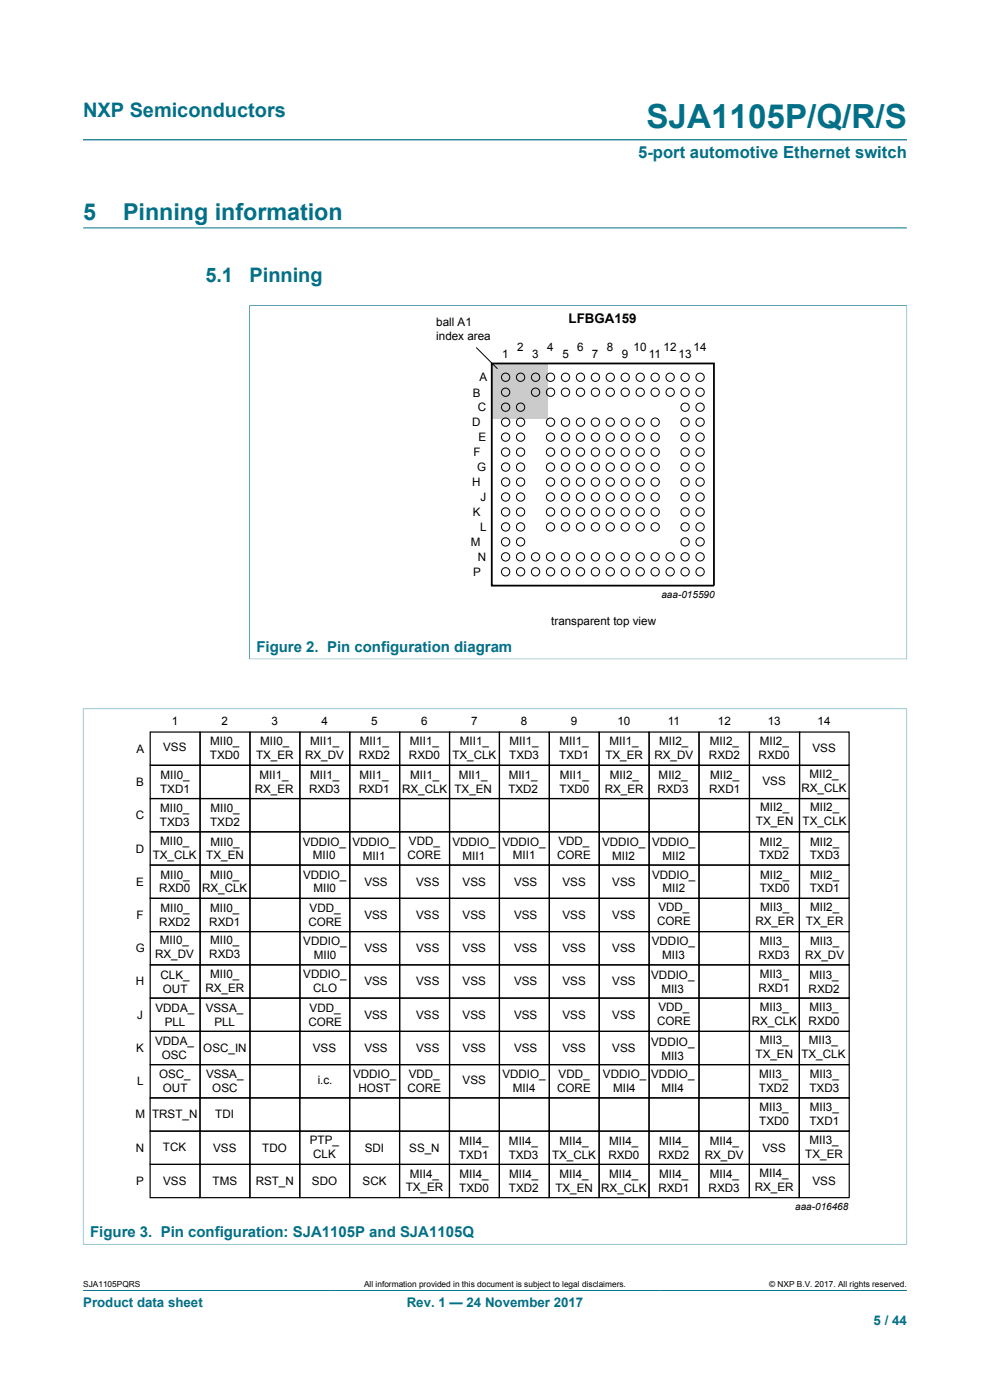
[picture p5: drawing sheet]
<svg xmlns="http://www.w3.org/2000/svg" width="210mm" height="297mm" viewBox="0 0 210 297" stroke-linecap="round" stroke-linejoin="round" font-family="sans-serif">
<path d="M17.6 29.7h174.8M17.6 48.3h174.8M52.8 64.8h139.6M52.9 64.7v75.2M192.4 64.7v75.2M52.8 139.8h139.6M17.6 273.8h174.8" fill="none" stroke="#007088" stroke-width=".21"/>
<path d="M104.3 77.1h11.8v11.8h-11.8z" fill="#cbcbcb"/>
<path d="M104.3 77.1h47.1v47.1h-47.1z" fill="none" stroke="#000" stroke-width=".38"/>
<g fill="none" stroke="#000" stroke-width=".21">
<path d="M101 73.7l4.5 4.5"/>
<circle cx="107.2" cy="95.9" r=".88"/>
<circle cx="107.2" cy="86.4" r=".88"/>
<circle cx="107.2" cy="92.7" r=".88"/>
<circle cx="107.2" cy="89.6" r=".88"/>
<circle cx="107.2" cy="80" r=".88"/>
<circle cx="107.2" cy="83.2" r=".88"/>
<circle cx="107.3" cy="99.1" r=".88"/>
<circle cx="110.4" cy="89.6" r=".88"/>
<circle cx="110.4" cy="86.4" r=".88"/>
<circle cx="110.4" cy="80" r=".88"/>
<circle cx="110.4" cy="92.7" r=".88"/>
<circle cx="110.4" cy="95.9" r=".88"/>
<circle cx="110.4" cy="99.1" r=".88"/>
<circle cx="113.6" cy="83.2" r=".88"/>
<circle cx="113.6" cy="80" r=".88"/>
<circle cx="116.8" cy="80" r=".88"/>
<circle cx="116.8" cy="83.2" r=".88"/>
<circle cx="116.8" cy="89.6" r=".88"/>
<circle cx="116.8" cy="95.9" r=".88"/>
<circle cx="116.8" cy="92.7" r=".88"/>
<circle cx="116.8" cy="99.1" r=".88"/>
<circle cx="120" cy="83.2" r=".88"/>
<circle cx="120" cy="80" r=".88"/>
<circle cx="120" cy="95.9" r=".88"/>
<circle cx="120" cy="89.6" r=".88"/>
<circle cx="120" cy="92.7" r=".88"/>
<circle cx="120" cy="99.1" r=".88"/>
<circle cx="123.1" cy="95.9" r=".88"/>
<circle cx="123.1" cy="89.6" r=".88"/>
<circle cx="123.1" cy="83.2" r=".88"/>
<circle cx="123.1" cy="92.7" r=".88"/>
<circle cx="123.1" cy="80" r=".88"/>
<circle cx="123.1" cy="99.1" r=".88"/>
<circle cx="126.3" cy="95.9" r=".88"/>
<circle cx="126.3" cy="83.2" r=".88"/>
<circle cx="126.3" cy="89.6" r=".88"/>
<circle cx="126.3" cy="92.7" r=".88"/>
<circle cx="126.3" cy="80" r=".88"/>
<circle cx="126.3" cy="99.1" r=".88"/>
<circle cx="129.5" cy="92.7" r=".88"/>
<circle cx="129.5" cy="95.9" r=".88"/>
<circle cx="129.5" cy="89.6" r=".88"/>
<circle cx="129.5" cy="99.1" r=".88"/>
<circle cx="129.5" cy="80" r=".88"/>
<circle cx="129.5" cy="83.2" r=".88"/>
<circle cx="132.6" cy="95.9" r=".88"/>
<circle cx="132.6" cy="89.6" r=".88"/>
<circle cx="132.6" cy="92.7" r=".88"/>
<circle cx="132.6" cy="99.1" r=".88"/>
<circle cx="132.6" cy="83.2" r=".88"/>
<circle cx="132.6" cy="80" r=".88"/>
<circle cx="135.8" cy="89.6" r=".88"/>
<circle cx="135.8" cy="95.9" r=".88"/>
<circle cx="135.8" cy="92.7" r=".88"/>
<circle cx="135.8" cy="99.1" r=".88"/>
<circle cx="135.8" cy="83.2" r=".88"/>
<circle cx="135.8" cy="80" r=".88"/>
<circle cx="139" cy="89.6" r=".88"/>
<circle cx="139" cy="95.9" r=".88"/>
<circle cx="139" cy="92.7" r=".88"/>
<circle cx="139" cy="99.1" r=".88"/>
<circle cx="139" cy="83.2" r=".88"/>
<circle cx="139" cy="80" r=".88"/>
<circle cx="142.2" cy="83.2" r=".88"/>
<circle cx="142.2" cy="80" r=".88"/>
<circle cx="145.3" cy="99.1" r=".88"/>
<circle cx="145.3" cy="95.9" r=".88"/>
<circle cx="145.3" cy="92.7" r=".88"/>
<circle cx="145.3" cy="89.6" r=".88"/>
<circle cx="145.3" cy="83.2" r=".88"/>
<circle cx="145.3" cy="80" r=".88"/>
<circle cx="145.3" cy="86.4" r=".88"/>
<circle cx="148.5" cy="99.1" r=".88"/>
<circle cx="148.5" cy="80" r=".88"/>
<circle cx="148.5" cy="86.4" r=".88"/>
<circle cx="148.5" cy="95.9" r=".88"/>
<circle cx="148.5" cy="92.7" r=".88"/>
<circle cx="148.5" cy="89.6" r=".88"/>
<circle cx="148.5" cy="83.2" r=".88"/>
<circle cx="107.2" cy="115" r=".88"/>
<circle cx="107.2" cy="108.6" r=".88"/>
<circle cx="107.2" cy="118.1" r=".88"/>
<circle cx="107.2" cy="111.8" r=".88"/>
<circle cx="107.2" cy="105.4" r=".88"/>
<circle cx="107.3" cy="102.3" r=".88"/>
<circle cx="110.4" cy="118.1" r=".88"/>
<circle cx="110.4" cy="108.6" r=".88"/>
<circle cx="110.4" cy="115" r=".88"/>
<circle cx="110.4" cy="105.4" r=".88"/>
<circle cx="110.4" cy="111.8" r=".88"/>
<circle cx="110.4" cy="102.3" r=".88"/>
<circle cx="113.6" cy="118.1" r=".88"/>
<circle cx="116.8" cy="111.8" r=".88"/>
<circle cx="116.8" cy="102.3" r=".88"/>
<circle cx="116.8" cy="105.4" r=".88"/>
<circle cx="116.8" cy="118.1" r=".88"/>
<circle cx="116.8" cy="108.6" r=".88"/>
<circle cx="120" cy="111.8" r=".88"/>
<circle cx="120" cy="102.3" r=".88"/>
<circle cx="120" cy="105.4" r=".88"/>
<circle cx="120" cy="118.1" r=".88"/>
<circle cx="120" cy="108.6" r=".88"/>
<circle cx="123.1" cy="111.8" r=".88"/>
<circle cx="123.1" cy="105.4" r=".88"/>
<circle cx="123.1" cy="102.3" r=".88"/>
<circle cx="123.1" cy="108.6" r=".88"/>
<circle cx="123.1" cy="118.1" r=".88"/>
<circle cx="126.3" cy="111.8" r=".88"/>
<circle cx="126.3" cy="105.4" r=".88"/>
<circle cx="126.3" cy="108.6" r=".88"/>
<circle cx="126.3" cy="102.3" r=".88"/>
<circle cx="126.3" cy="118.1" r=".88"/>
<circle cx="129.5" cy="108.6" r=".88"/>
<circle cx="129.5" cy="105.4" r=".88"/>
<circle cx="129.5" cy="102.3" r=".88"/>
<circle cx="129.5" cy="111.8" r=".88"/>
<circle cx="129.5" cy="118.1" r=".88"/>
<circle cx="132.6" cy="108.6" r=".88"/>
<circle cx="132.6" cy="102.3" r=".88"/>
<circle cx="132.6" cy="105.4" r=".88"/>
<circle cx="132.6" cy="111.8" r=".88"/>
<circle cx="132.6" cy="118.1" r=".88"/>
<circle cx="135.8" cy="102.3" r=".88"/>
<circle cx="135.8" cy="108.6" r=".88"/>
<circle cx="135.8" cy="105.4" r=".88"/>
<circle cx="135.8" cy="111.8" r=".88"/>
<circle cx="135.8" cy="118.1" r=".88"/>
<circle cx="139" cy="105.4" r=".88"/>
<circle cx="139" cy="102.3" r=".88"/>
<circle cx="139" cy="108.6" r=".88"/>
<circle cx="139" cy="111.8" r=".88"/>
<circle cx="139" cy="118.1" r=".88"/>
<circle cx="142.2" cy="118.1" r=".88"/>
<circle cx="145.3" cy="102.3" r=".88"/>
<circle cx="145.3" cy="108.6" r=".88"/>
<circle cx="145.3" cy="115" r=".88"/>
<circle cx="145.3" cy="118.1" r=".88"/>
<circle cx="145.3" cy="105.4" r=".88"/>
<circle cx="145.3" cy="111.8" r=".88"/>
<circle cx="148.5" cy="102.3" r=".88"/>
<circle cx="148.5" cy="111.8" r=".88"/>
<circle cx="148.5" cy="118.1" r=".88"/>
<circle cx="148.5" cy="108.6" r=".88"/>
<circle cx="148.5" cy="105.4" r=".88"/>
<circle cx="148.5" cy="115" r=".88"/>
<circle cx="107.3" cy="121.3" r=".88"/>
<circle cx="110.4" cy="121.3" r=".88"/>
<circle cx="113.6" cy="121.3" r=".88"/>
<circle cx="116.8" cy="121.3" r=".88"/>
<circle cx="120" cy="121.3" r=".88"/>
<circle cx="123.1" cy="121.3" r=".88"/>
<circle cx="126.3" cy="121.3" r=".88"/>
<circle cx="129.5" cy="121.3" r=".88"/>
<circle cx="132.6" cy="121.3" r=".88"/>
<circle cx="135.8" cy="121.3" r=".88"/>
<circle cx="139" cy="121.3" r=".88"/>
<circle cx="142.2" cy="121.3" r=".88"/>
<circle cx="145.3" cy="121.3" r=".88"/>
<circle cx="148.5" cy="121.3" r=".88"/>
</g>
<path d="M17.6 150.4h174.8M17.6 150.3v113.7M192.4 150.3v113.7M17.6 264h174.8" fill="none" stroke="#007088" stroke-width=".21"/>
<g fill="none" stroke="#000" stroke-width=".25">
<path d="M31.9 155.3h10.5v7.1h-10.5zM42.4 155.3h10.6v7.1h-10.6zM53 155.3h10.6v7.1h-10.6zM63.6 155.3h10.6v7.1h-10.6zM74.2 155.3h10.6v7.1h-10.6zM84.8 155.3h10.6v7.1h-10.6zM95.4 155.3h10.5v7.1h-10.5zM105.9 155.3h10.6v7.1h-10.6zM116.5 155.3h10.6v7.1h-10.6zM127.1 155.3h10.6v7.1h-10.6zM137.7 155.3h10.6v7.1h-10.6zM148.3 155.3h10.7v7.1h-10.7z"/>
<path d="M159 155.3h10.6v7.1h-10.6zM169.6 155.3h10.5v7.1h-10.5zM31.9 162.4h10.5v7h-10.5zM31.9 169.4h10.5v7.1h-10.5zM31.9 176.5h10.5v7h-10.5zM42.4 162.4h10.6v7h-10.6zM42.4 169.4h10.6v7.1h-10.6zM42.4 176.5h10.6v7h-10.6zM53 169.4h10.6v7.1h-10.6zM53 176.5h10.6v7h-10.6zM53 162.4h10.6v7h-10.6zM63.6 162.4h10.6v7h-10.6z"/>
<path d="M63.6 169.4h10.6v7.1h-10.6zM63.6 176.5h10.6v7h-10.6zM74.2 162.4h10.6v7h-10.6zM74.2 169.4h10.6v7.1h-10.6zM74.2 176.5h10.6v7h-10.6zM84.8 162.4h10.6v7h-10.6zM84.8 169.4h10.6v7.1h-10.6zM84.8 176.5h10.6v7h-10.6zM95.4 162.4h10.5v7h-10.5zM95.4 169.4h10.5v7.1h-10.5zM95.4 176.5h10.5v7h-10.5zM105.9 162.4h10.6v7h-10.6z"/>
<path d="M105.9 169.4h10.6v7.1h-10.6zM105.9 176.5h10.6v7h-10.6zM116.5 162.4h10.6v7h-10.6zM116.5 169.4h10.6v7.1h-10.6zM116.5 176.5h10.6v7h-10.6zM127.1 162.4h10.6v7h-10.6zM127.1 169.4h10.6v7.1h-10.6zM127.1 176.5h10.6v7h-10.6zM137.7 162.4h10.6v7h-10.6zM137.7 169.4h10.6v7.1h-10.6zM137.7 176.5h10.6v7h-10.6zM148.3 176.5h10.7v7h-10.7z"/>
<path d="M148.3 162.4h10.7v7h-10.7zM148.3 169.4h10.7v7.1h-10.7zM159 162.4h10.6v7h-10.6zM159 169.4h10.6v7.1h-10.6zM159 176.5h10.6v7h-10.6zM169.6 169.4h10.5v7.1h-10.5zM169.6 176.5h10.5v7h-10.5zM169.6 162.4h10.5v7h-10.5zM31.9 183.5h10.5v7.1h-10.5zM31.9 190.6h10.5v7h-10.5zM31.9 197.6h10.6v7.1h-10.6zM42.4 183.5h10.6v7.1h-10.6z"/>
<path d="M42.4 190.6h10.6v7h-10.6zM42.4 197.6h10.6v7.1h-10.6zM53 183.5h10.6v7.1h-10.6zM53 190.6h10.6v7h-10.6zM53 197.6h10.6v7.1h-10.6zM63.6 183.5h10.6v7.1h-10.6zM63.6 190.6h10.6v7h-10.6zM63.6 197.7h10.6v7h-10.6zM74.2 183.5h10.6v7.1h-10.6zM74.2 190.6h10.6v7h-10.6zM74.2 197.6h10.6v7.1h-10.6zM84.8 183.5h10.6v7.1h-10.6z"/>
<path d="M84.8 190.6h10.6v7h-10.6zM84.8 197.6h10.6v7.1h-10.6zM95.4 183.5h10.5v7.1h-10.5zM95.4 190.6h10.5v7h-10.5zM95.4 197.6h10.5v7.1h-10.5zM105.9 183.5h10.6v7.1h-10.6zM105.9 190.6h10.6v7h-10.6zM105.9 197.6h10.6v7.1h-10.6zM116.5 183.5h10.6v7.1h-10.6zM116.5 190.6h10.6v7h-10.6zM116.5 197.6h10.6v7.1h-10.6zM127.1 183.5h10.6v7.1h-10.6z"/>
<path d="M127.1 190.6h10.6v7h-10.6zM127.1 197.6h10.6v7.1h-10.6zM137.7 190.6h10.6v7h-10.6zM137.7 183.5h10.6v7.1h-10.6zM137.7 197.6h10.6v7.1h-10.6zM148.3 183.5h10.7v7.1h-10.7zM148.3 190.6h10.7v7h-10.7zM148.3 197.6h10.7v7.1h-10.7zM159 197.6h10.6v7.1h-10.6zM159 183.5h10.6v7.1h-10.6zM159 190.6h10.6v7h-10.6zM169.6 190.6h10.5v7h-10.5z"/>
<path d="M169.6 197.6h10.5v7.1h-10.5zM169.6 183.5h10.5v7.1h-10.5zM31.9 204.7h10.5v7h-10.5zM31.9 211.7h10.5v7.1h-10.5zM31.9 218.8h10.5v7.1h-10.5zM42.4 204.7h10.6v7h-10.6zM42.4 211.7h10.6v7.1h-10.6zM42.4 218.8h10.6v7.1h-10.6zM53 204.7h10.6v7h-10.6zM53 211.7h10.6v7.1h-10.6zM53 218.8h10.6v7.1h-10.6zM63.6 218.8h10.6v7.1h-10.6z"/>
<path d="M63.6 211.7h10.6v7.1h-10.6zM63.6 204.7h10.6v7h-10.6zM74.2 211.7h10.6v7.1h-10.6zM74.2 218.8h10.6v7.1h-10.6zM74.2 204.7h10.6v7h-10.6zM84.8 204.7h10.6v7h-10.6zM84.8 211.7h10.6v7.1h-10.6zM84.8 218.8h10.6v7.1h-10.6zM95.4 204.7h10.5v7h-10.5zM95.4 211.7h10.5v7.1h-10.5zM95.4 218.8h10.5v7.1h-10.5zM105.9 204.7h10.6v7h-10.6z"/>
<path d="M105.9 211.7h10.6v7.1h-10.6zM105.9 218.8h10.6v7.1h-10.6zM116.5 204.7h10.6v7h-10.6zM116.5 211.7h10.6v7.1h-10.6zM116.5 218.8h10.6v7.1h-10.6zM127.1 218.8h10.6v7.1h-10.6zM127.1 204.7h10.6v7h-10.6zM127.1 211.7h10.6v7.1h-10.6zM137.7 218.8h10.6v7.1h-10.6zM137.7 204.7h10.6v7h-10.6zM137.7 211.7h10.6v7.1h-10.6zM148.3 204.7h10.7v7h-10.7z"/>
<path d="M148.3 211.7h10.7v7.1h-10.7zM148.3 218.8h10.7v7.1h-10.7zM159 204.7h10.6v7h-10.6zM159 211.7h10.6v7.1h-10.6zM159 218.8h10.6v7.1h-10.6zM169.6 204.7h10.5v7h-10.5zM169.6 211.7h10.5v7.1h-10.5zM169.6 218.8h10.5v7.1h-10.5zM31.8 240h10.6v7h-10.6zM31.8 232.9h10.6v7.1h-10.6zM31.9 225.9h10.5v7h-10.5zM42.4 240h10.6v7h-10.6z"/>
<path d="M42.4 232.9h10.6v7.1h-10.6zM42.4 225.9h10.6v7h-10.6zM53 232.9h10.6v7.1h-10.6zM53 240h10.6v7h-10.6zM53 225.9h10.6v7h-10.6zM63.6 232.9h10.6v7.1h-10.6zM63.6 240h10.6v7h-10.6zM63.6 225.9h10.6v7h-10.6zM74.2 232.9h10.6v7.1h-10.6zM74.2 240h10.6v7h-10.6zM74.2 225.9h10.6v7h-10.6zM84.8 232.9h10.5v7.1h-10.5z"/>
<path d="M84.8 240h10.5v7h-10.5zM84.8 225.9h10.6v7h-10.6zM95.3 232.9h10.6v7.1h-10.6zM95.3 240h10.6v7h-10.6zM95.4 225.9h10.5v7h-10.5zM105.9 232.9h10.6v7.1h-10.6zM105.9 240h10.6v7h-10.6zM105.9 225.9h10.6v7h-10.6zM116.5 232.9h10.6v7.1h-10.6zM116.5 240h10.6v7h-10.6zM116.5 225.9h10.6v7h-10.6zM127.1 240h10.6v7h-10.6z"/>
<path d="M127.1 232.9h10.6v7.1h-10.6zM127.1 225.9h10.6v7h-10.6zM137.7 240h10.6v7h-10.6zM137.7 232.9h10.6v7.1h-10.6zM137.7 225.9h10.6v7h-10.6zM148.3 232.9h10.7v7.1h-10.7zM148.3 240h10.7v7h-10.7zM148.3 225.9h10.7v7h-10.7zM159 240h10.5v7h-10.5zM159 232.9h10.5v7.1h-10.5zM159 225.9h10.6v7h-10.6zM169.5 240h10.6v7h-10.6z"/>
<path d="M169.5 232.9h10.6v7.1h-10.6zM169.6 225.9h10.5v7h-10.5zM31.8 247h10.6v7.1h-10.6zM42.4 247h10.6v7.1h-10.6zM53 247h10.6v7.1h-10.6zM63.6 247h10.6v7.1h-10.6zM74.2 247h10.6v7.1h-10.6zM84.8 247h10.5v7.1h-10.5zM95.3 247h10.6v7.1h-10.6zM105.9 247h10.6v7.1h-10.6zM116.5 247h10.6v7.1h-10.6zM127.1 247h10.6v7.1h-10.6z"/>
<path d="M137.7 247h10.6v7.1h-10.6zM148.3 247h10.7v7.1h-10.7zM159 247h10.5v7.1h-10.5zM169.5 247h10.6v7.1h-10.6z"/>
</g>
<text font-size="7.1" fill="#007088" x="137.1" y="27.2">SJA1105P/Q/R/S</text>
<g font-size="4.9" fill="#007088">
<text x="17.6" y="46.6">5</text>
<text x="26.1" y="46.6">Pinning information</text>
</g>
<g font-size="4.2" fill="#007088">
<text x="17.6" y="24.8">NXP Semiconductors</text>
<text x="43.6" y="59.8">5.1</text>
<text x="52.9" y="59.8">Pinning</text>
</g>
<text font-size="3.5" fill="#007088" x="135.4" y="33.5">5-port automotive Ethernet switch</text>
<g font-size="3.2" fill="#007088">
<text x="54.4" y="138.3">Figure 2. Pin configuration diagram</text>
<text x="19.1" y="262.4">Figure 3. Pin configuration: SJA1105P and SJA1105Q</text>
</g>
<text font-size="2.8" x="120.6" y="68.6">LFBGA159</text>
<g font-size="2.8" fill="#007088">
<text x="17.6" y="277.3">Product data sheet</text>
<text x="86.3" y="277.3">Rev. 1 — 24 November 2017</text>
<text x="185.3" y="281">5 / 44</text>
</g>
<g font-size="2.5">
<text x="92.5" y="69.2">ball A1</text>
<text x="92.5" y="72.1">index area</text>
<text x="106.5" y="76">1</text>
<text x="109.7" y="74.5">2</text>
<text x="112.9" y="76">3</text>
<text x="116" y="74.5">4</text>
<text x="119.3" y="76">5</text>
<text x="122.5" y="74.5">6</text>
<text x="125.6" y="76">7</text>
<text x="128.7" y="74.5">8</text>
<text x="131.9" y="76">9</text>
<text x="134.4" y="74.5">10</text>
<text x="137.6" y="76">11</text>
<text x="140.7" y="74.5">12</text>
<text x="143.9" y="76">13</text>
<text x="147.1" y="74.5">14</text>
<text x="101.7" y="80.8">A</text>
<text x="100.3" y="84.1">B</text>
<text x="101.4" y="87.2">C</text>
<text x="100.2" y="90.5">D</text>
<text x="101.5" y="93.5">E</text>
<text x="100.4" y="96.8">F</text>
<text x="101.2" y="99.9">G</text>
<text x="100.2" y="103.2">H</text>
<text x="101.9" y="106.2">J</text>
<text x="100.3" y="109.5">K</text>
<text x="101.9" y="112.6">L</text>
<text x="99.9" y="115.9">M</text>
<text x="101.4" y="118.9">N</text>
<text x="100.4" y="122.2">P</text>
<text x="116.9" y="132.5">transparent top view</text>
<text x="36.5" y="153.9">1</text>
<text x="47" y="153.9">2</text>
<text x="57.6" y="153.9">3</text>
<text x="68.2" y="153.9">4</text>
<text x="78.8" y="153.9">5</text>
<text x="89.4" y="153.9">6</text>
<text x="100" y="153.9">7</text>
<text x="110.5" y="153.9">8</text>
<text x="121.1" y="153.9">9</text>
<text x="131" y="153.9">10</text>
<text x="141.7" y="153.9">11</text>
<text x="152.3" y="153.9">12</text>
<text x="162.9" y="153.9">13</text>
<text x="173.4" y="153.9">14</text>
<text x="29" y="159.7">A</text>
<text x="34.6" y="159.4">VSS</text>
<text x="44.5" y="160.9">TXD0</text>
<text x="44.6" y="158">MII0_</text>
<text x="54.3" y="160.9">TX_ER</text>
<text x="55.2" y="158">MII0_</text>
<text x="64.7" y="160.9">RX_DV</text>
<text x="65.8" y="158">MII1_</text>
<text x="76.1" y="160.9">RXD2</text>
<text x="76.3" y="158">MII1_</text>
<text x="86.8" y="160.9">RXD0</text>
<text x="86.9" y="158">MII1_</text>
<text x="96" y="160.9">TX_CLK</text>
<text x="97.5" y="158">MII1_</text>
<text x="108" y="160.9">TXD3</text>
<text x="108.1" y="158">MII1_</text>
<text x="118.6" y="160.9">TXD1</text>
<text x="118.7" y="158">MII1_</text>
<text x="128.4" y="160.9">TX_ER</text>
<text x="129.3" y="158">MII1_</text>
<text x="138.8" y="160.9">RX_DV</text>
<text x="139.8" y="158">MII2_</text>
<text x="150.4" y="160.9">RXD2</text>
<text x="150.6" y="158">MII2_</text>
<text x="160.9" y="160.9">RXD0</text>
<text x="161.2" y="158">MII2_</text>
<text x="172.4" y="159.5">VSS</text>
<text x="28.9" y="166.7">B</text>
<text x="34" y="165.2">MII0_</text>
<text x="55.1" y="165.2">MII1_</text>
<text x="65.8" y="165.2">MII1_</text>
<text x="76.3" y="165.2">MII1_</text>
<text x="87" y="165.2">MII1_</text>
<text x="97.3" y="165.2">MII1_</text>
<text x="107.9" y="165.3">MII1_</text>
<text x="118.8" y="165.2">MII1_</text>
<text x="129.4" y="165.2">MII2_</text>
<text x="139.7" y="165.2">MII2_</text>
<text x="150.6" y="165.2">MII2_</text>
<text x="161.7" y="166.5">VSS</text>
<text x="170" y="168">RX_CLK</text>
<text x="171.7" y="165">MII2_</text>
<text x="28.8" y="173.7">C</text>
<text x="34" y="168.2">TXD1</text>
<text x="34" y="172.3">MII0_</text>
<text x="44.7" y="172.3">MII0_</text>
<text x="54.1" y="168.2">RX_ER</text>
<text x="65.5" y="168.2">RXD3</text>
<text x="76.1" y="168.2">RXD1</text>
<text x="85.3" y="168.2">RX_CLK</text>
<text x="96.4" y="168.2">TX_EN</text>
<text x="107.8" y="168.3">TXD2</text>
<text x="118.7" y="168.2">TXD0</text>
<text x="128.3" y="168.2">RX_ER</text>
<text x="139.5" y="168.2">RXD3</text>
<text x="150.4" y="168.2">RXD1</text>
<text x="161.2" y="172.1">MII2_</text>
<text x="171.8" y="172.1">MII2_</text>
<text x="33.9" y="175.2">TXD3</text>
<text x="34" y="179.3">MII0_</text>
<text x="44.6" y="175.3">TXD2</text>
<text x="44.7" y="179.4">MII0_</text>
<text x="64.2" y="179.4">VDDIO_</text>
<text x="74.8" y="179.5">VDDIO_</text>
<text x="86.8" y="179.3">VDD_</text>
<text x="96" y="179.5">VDDIO_</text>
<text x="106.6" y="179.4">VDDIO_</text>
<text x="118.4" y="179.3">VDD_</text>
<text x="127.7" y="179.5">VDDIO_</text>
<text x="138.3" y="179.5">VDDIO_</text>
<text x="160.4" y="175">TX_EN</text>
<text x="161.2" y="179.4">MII2_</text>
<text x="170.3" y="175">TX_CLK</text>
<text x="171.8" y="179.4">MII2_</text>
<text x="28.8" y="180.9">D</text>
<text x="32.4" y="182.3">TX_CLK</text>
<text x="43.8" y="182.3">TX_EN</text>
<text x="66.4" y="182.3">MII0</text>
<text x="77" y="182.4">MII1</text>
<text x="86.4" y="182.3">CORE</text>
<text x="98.1" y="182.4">MII1</text>
<text x="108.8" y="182.3">MII1</text>
<text x="118.2" y="182.3">CORE</text>
<text x="129.9" y="182.4">MII2</text>
<text x="140.5" y="182.4">MII2</text>
<text x="161" y="182.3">TXD2</text>
<text x="171.8" y="182.3">TXD3</text>
<text x="28.9" y="187.9">E</text>
<text x="33.8" y="189.3">RXD0</text>
<text x="34" y="186.4">MII0_</text>
<text x="42.9" y="189.3">RX_CLK</text>
<text x="44.6" y="186.4">MII0_</text>
<text x="64.3" y="186.4">VDDIO_</text>
<text x="66.5" y="189.3">MII0</text>
<text x="77.3" y="187.9">VSS</text>
<text x="88.3" y="187.9">VSS</text>
<text x="98.1" y="187.9">VSS</text>
<text x="109" y="187.9">VSS</text>
<text x="119.3" y="187.9">VSS</text>
<text x="129.9" y="187.9">VSS</text>
<text x="138.3" y="186.4">VDDIO_</text>
<text x="140.5" y="189.3">MII2</text>
<text x="161.2" y="189.3">TXD0</text>
<text x="161.2" y="186.4">MII2_</text>
<text x="171.8" y="189.3">TXD1</text>
<text x="171.8" y="186.4">MII2_</text>
<text x="29" y="195">F</text>
<text x="33.8" y="196.4">RXD2</text>
<text x="34" y="193.5">MII0_</text>
<text x="44.4" y="196.4">RXD1</text>
<text x="44.6" y="193.4">MII0_</text>
<text x="65.4" y="196.4">CORE</text>
<text x="65.7" y="193.5">VDD_</text>
<text x="77.3" y="195">VSS</text>
<text x="88.3" y="195">VSS</text>
<text x="98.1" y="195">VSS</text>
<text x="109" y="195">VSS</text>
<text x="119.3" y="195">VSS</text>
<text x="129.9" y="195">VSS</text>
<text x="139.4" y="196.2">CORE</text>
<text x="139.6" y="193.2">VDD_</text>
<text x="160.2" y="196.2">RX_ER</text>
<text x="161.2" y="193.2">MII3_</text>
<text x="171" y="196.2">TX_ER</text>
<text x="171.8" y="193.2">MII2_</text>
<text x="28.8" y="202">G</text>
<text x="32.9" y="203.3">RX_DV</text>
<text x="33.9" y="200.3">MII0_</text>
<text x="44.4" y="203.3">RXD3</text>
<text x="44.6" y="200.3">MII0_</text>
<text x="64.3" y="200.5">VDDIO_</text>
<text x="66.6" y="203.5">MII0</text>
<text x="77.3" y="202">VSS</text>
<text x="88.3" y="202">VSS</text>
<text x="98.1" y="202">VSS</text>
<text x="109" y="202">VSS</text>
<text x="119.3" y="202">VSS</text>
<text x="129.9" y="202">VSS</text>
<text x="138.3" y="200.5">VDDIO_</text>
<text x="140.5" y="203.5">MII3</text>
<text x="160.9" y="203.5">RXD3</text>
<text x="161.2" y="200.5">MII3_</text>
<text x="170.8" y="203.5">RX_DV</text>
<text x="171.8" y="200.5">MII3_</text>
<text x="28.8" y="209.1">H</text>
<text x="34" y="207.6">CLK_</text>
<text x="44.6" y="207.5">MII0_</text>
<text x="64.3" y="207.5">VDDIO_</text>
<text x="77.3" y="209.1">VSS</text>
<text x="88.3" y="209.1">VSS</text>
<text x="98.1" y="209.1">VSS</text>
<text x="109" y="209.1">VSS</text>
<text x="119.3" y="209.1">VSS</text>
<text x="129.9" y="209.1">VSS</text>
<text x="138.1" y="207.7">VDDIO_</text>
<text x="161.2" y="207.5">MII3_</text>
<text x="171.7" y="207.6">MII3_</text>
<text x="33" y="214.6">VDDA_</text>
<text x="34.6" y="210.6">OUT</text>
<text x="43.6" y="210.5">RX_ER</text>
<text x="43.6" y="214.6">VSSA_</text>
<text x="65.7" y="214.6">VDD_</text>
<text x="66.4" y="210.5">CLO</text>
<text x="139.6" y="214.4">VDD_</text>
<text x="140.3" y="210.7">MII3</text>
<text x="160.9" y="210.5">RXD1</text>
<text x="161.2" y="214.4">MII3_</text>
<text x="171.5" y="210.6">RXD2</text>
<text x="171.7" y="214.4">MII3_</text>
<text x="29.1" y="216.1">J</text>
<text x="32.9" y="221.8">VDDA_</text>
<text x="34.9" y="217.6">PLL</text>
<text x="45.5" y="217.6">PLL</text>
<text x="65.4" y="217.6">CORE</text>
<text x="77.3" y="216.1">VSS</text>
<text x="88.3" y="216.1">VSS</text>
<text x="98.1" y="216.1">VSS</text>
<text x="109" y="216.1">VSS</text>
<text x="119.3" y="216.1">VSS</text>
<text x="129.9" y="216.1">VSS</text>
<text x="138.1" y="221.8">VDDIO_</text>
<text x="139.4" y="217.4">CORE</text>
<text x="159.5" y="217.4">RX_CLK</text>
<text x="161.2" y="221.5">MII3_</text>
<text x="171.5" y="217.4">RXD0</text>
<text x="171.6" y="221.5">MII3_</text>
<text x="28.9" y="223.2">K</text>
<text x="34.3" y="224.7">OSC</text>
<text x="43.1" y="223.1">OSC_IN</text>
<text x="66.4" y="223.2">VSS</text>
<text x="77.3" y="223.2">VSS</text>
<text x="88.3" y="223.2">VSS</text>
<text x="98.1" y="223.2">VSS</text>
<text x="109" y="223.2">VSS</text>
<text x="119.3" y="223.2">VSS</text>
<text x="129.9" y="223.2">VSS</text>
<text x="140.3" y="224.8">MII3</text>
<text x="160.3" y="224.4">TX_EN</text>
<text x="170" y="224.4">TX_CLK</text>
<text x="29.1" y="230.2">L</text>
<text x="33.7" y="228.7">OSC_</text>
<text x="34.6" y="231.7">OUT</text>
<text x="43.7" y="228.7">VSSA_</text>
<text x="45" y="231.7">OSC</text>
<text x="67.4" y="230">i.c.</text>
<text x="74.9" y="228.7">VDDIO_</text>
<text x="76" y="231.7">HOST</text>
<text x="86.4" y="231.7">CORE</text>
<text x="86.7" y="228.7">VDD_</text>
<text x="98.1" y="230">VSS</text>
<text x="106.6" y="228.7">VDDIO_</text>
<text x="108.8" y="231.7">MII4</text>
<text x="118.2" y="231.7">CORE</text>
<text x="118.5" y="228.7">VDD_</text>
<text x="127.9" y="228.7">VDDIO_</text>
<text x="130.1" y="231.7">MII4</text>
<text x="138.1" y="228.7">VDDIO_</text>
<text x="140.3" y="231.7">MII4</text>
<text x="161" y="231.7">TXD2</text>
<text x="161" y="228.7">MII3_</text>
<text x="171.7" y="231.7">TXD3</text>
<text x="171.8" y="228.7">MII3_</text>
<text x="28.7" y="237.2">M</text>
<text x="32.3" y="237.2">TRST_N</text>
<text x="45.7" y="237.2">TDI</text>
<text x="161" y="238.7">TXD0</text>
<text x="161.1" y="235.8">MII3_</text>
<text x="171.7" y="238.7">TXD1</text>
<text x="171.8" y="235.8">MII3_</text>
<text x="28.8" y="244.4">N</text>
<text x="34.6" y="244.2">TCK</text>
<text x="45.2" y="244.4">VSS</text>
<text x="55.6" y="244.4">TDO</text>
<text x="65.7" y="242.8">PTP_</text>
<text x="66.4" y="245.8">CLK</text>
<text x="77.4" y="244.4">SDI</text>
<text x="86.8" y="244.4">SS_N</text>
<text x="97.4" y="245.8">TXD1</text>
<text x="97.5" y="242.8">MII4_</text>
<text x="107.9" y="245.8">TXD3</text>
<text x="108" y="242.8">MII4_</text>
<text x="117.1" y="245.8">TX_CLK</text>
<text x="118.7" y="242.8">MII4_</text>
<text x="129" y="245.8">RXD0</text>
<text x="129.2" y="242.8">MII4_</text>
<text x="139.6" y="245.8">RXD2</text>
<text x="139.8" y="242.8">MII4_</text>
<text x="149.5" y="245.8">RX_DV</text>
<text x="150.6" y="242.8">MII4_</text>
<text x="161.7" y="244.4">VSS</text>
<text x="170.8" y="245.6">TX_ER</text>
<text x="171.7" y="242.6">MII3_</text>
<text x="28.9" y="251.4">P</text>
<text x="34.6" y="251.3">VSS</text>
<text x="45.1" y="251.4">TMS</text>
<text x="54.2" y="251.4">RST_N</text>
<text x="66.2" y="251.4">SDO</text>
<text x="76.9" y="251.4">SCK</text>
<text x="86.9" y="249.8">MII4_</text>
<text x="97.5" y="249.9">MII4_</text>
<text x="108" y="249.9">MII4_</text>
<text x="118.7" y="249.9">MII4_</text>
<text x="129.2" y="249.9">MII4_</text>
<text x="139.8" y="249.9">MII4_</text>
<text x="150.6" y="249.9">MII4_</text>
<text x="161.1" y="249.6">MII4_</text>
<text x="172.4" y="251.4">VSS</text>
<text x="86.1" y="252.7">TX_ER</text>
<text x="97.4" y="252.9">TXD0</text>
<text x="108" y="252.9">TXD2</text>
<text x="117.8" y="252.9">TX_EN</text>
<text x="127.5" y="252.9">RX_CLK</text>
<text x="139.6" y="252.9">RXD1</text>
<text x="150.3" y="252.9">RXD3</text>
<text x="160.1" y="252.6">RX_ER</text>
</g>
<g font-size="2.1">
<text x="140.3" y="126.9">aaa-015590</text>
<text x="168.7" y="256.7">aaa-016468</text>
</g>
<g font-size="1.8">
<text x="17.6" y="273.1">SJA1105PQRS</text>
<text x="77.2" y="273.1">All information provided in this document is subject to legal disclaimers.</text>
<text x="163.2" y="273.1">© NXP B.V. 2017. All rights reserved.</text>
</g>
</svg>
